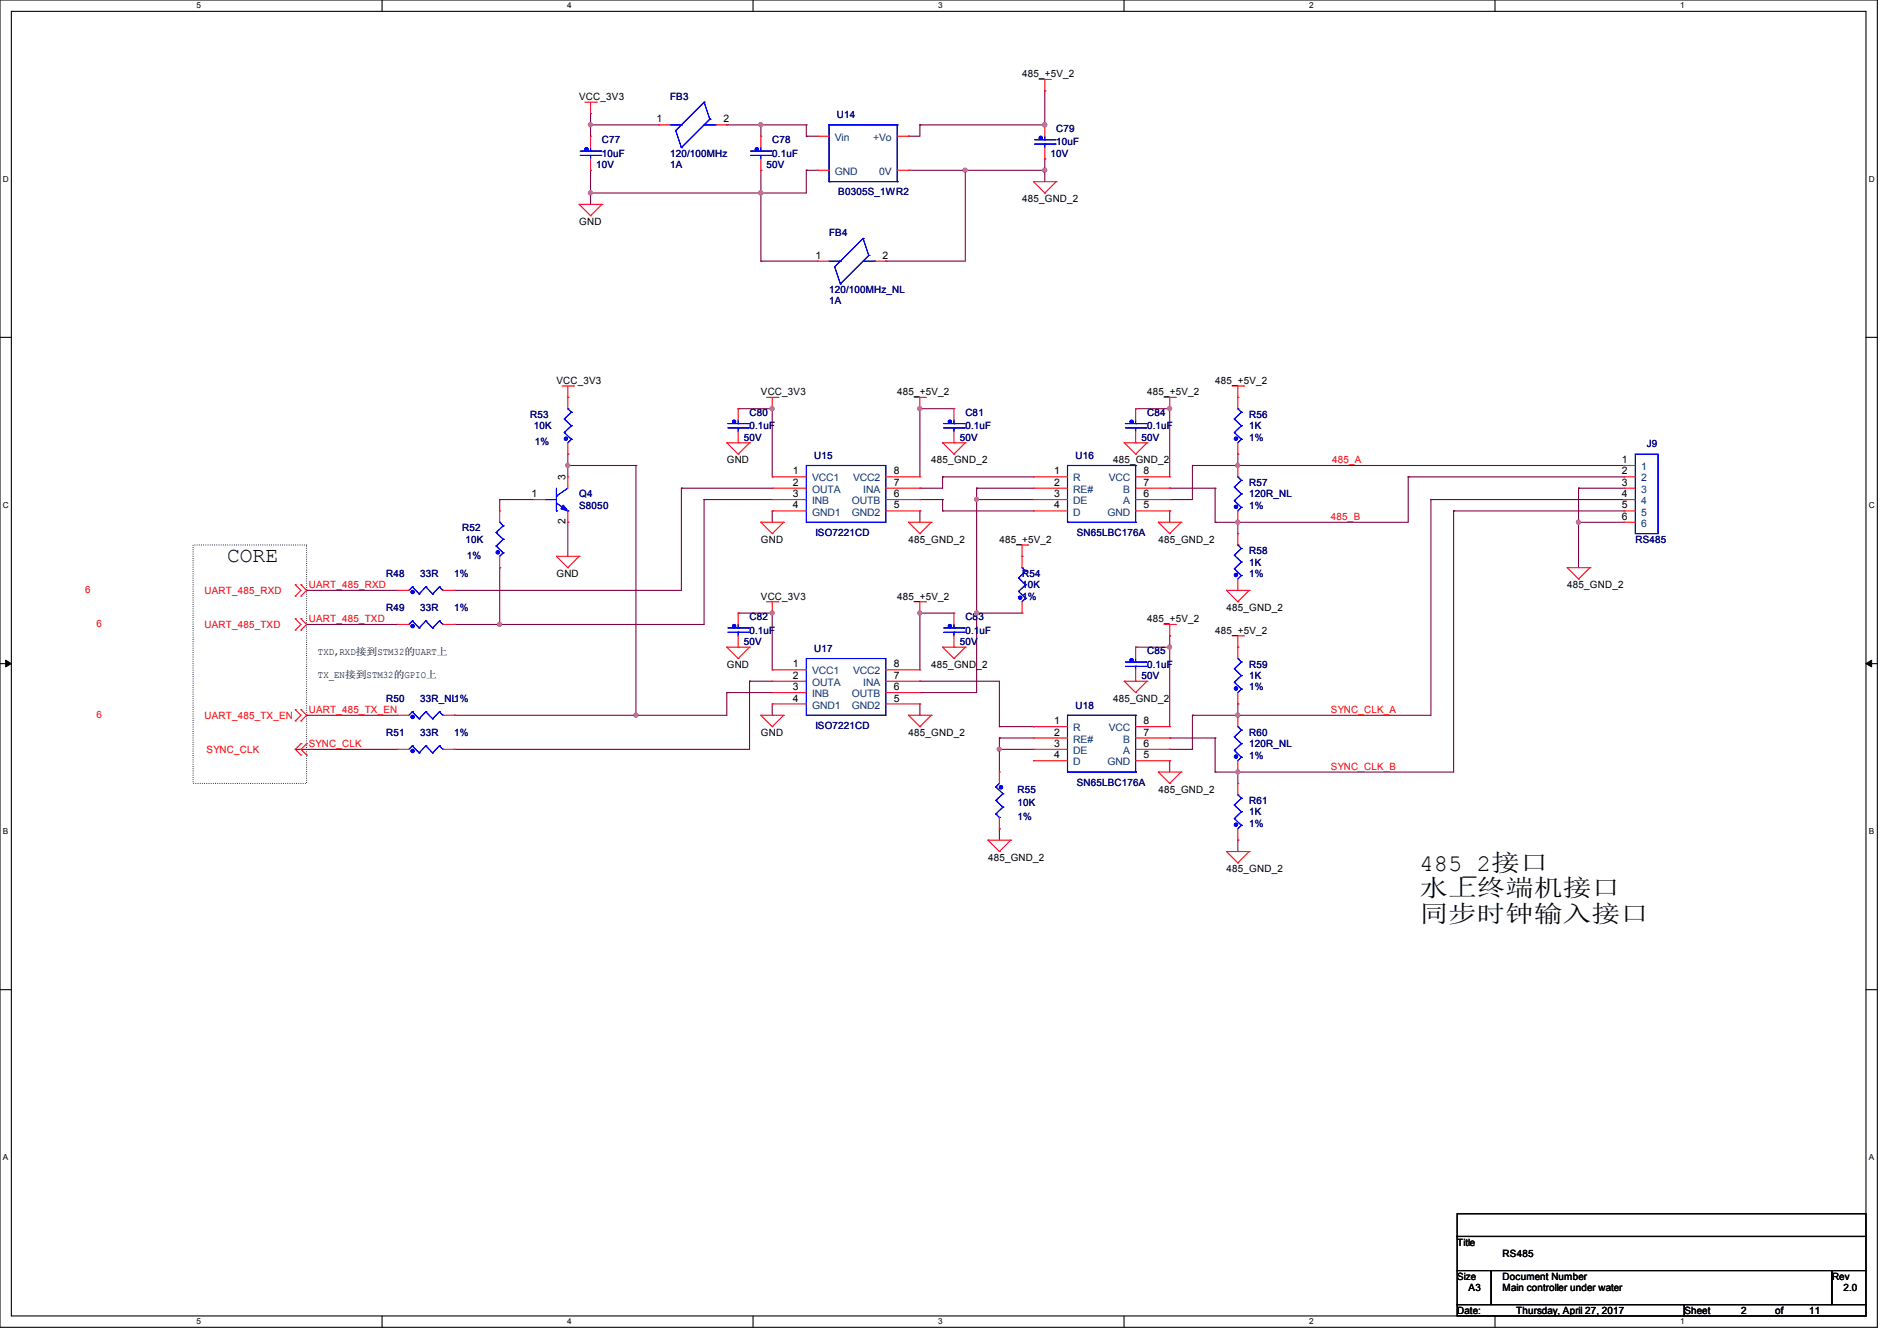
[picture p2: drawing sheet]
<svg xmlns="http://www.w3.org/2000/svg" width="297mm" height="210mm" viewBox="0 0 297 210" stroke-linecap="round" stroke-linejoin="round" font-family="sans-serif">
<path d="M0 0h293.9v207.9h-293.9zM1.8 1.8h290.3v204.3h-290.3z" fill="none" stroke="#000" stroke-width=".17"/>
<g fill="#fff">
<path d="M30.8 .2h.7v1.4h-.7z"/>
<path d="M30.8 206.2h.7v1.4h-.7z"/>
</g>
<path d="M59.8 0v1.8M59.8 206.1v1.8" fill="none" stroke="#000" stroke-width=".17"/>
<g fill="#fff">
<path d="M88.8 .2h.7v1.4h-.7z"/>
<path d="M88.8 206.2h.7v1.4h-.7z"/>
</g>
<path d="M117.9 0v1.8M117.9 206.1v1.8" fill="none" stroke="#000" stroke-width=".17"/>
<g fill="#fff">
<path d="M146.9 .2h.7v1.4h-.7z"/>
<path d="M146.9 206.2h.7v1.4h-.7z"/>
</g>
<path d="M176 0v1.8M176 206.1v1.8" fill="none" stroke="#000" stroke-width=".17"/>
<g fill="#fff">
<path d="M205 .2h.7v1.4h-.7z"/>
<path d="M205 206.2h.7v1.4h-.7z"/>
</g>
<path d="M234.1 0v1.8M234.1 206.1v1.8" fill="none" stroke="#000" stroke-width=".17"/>
<g fill="#fff">
<path d="M263.1 .2h.6v1.4h-.6z"/>
<path d="M263.1 206.2h.6v1.4h-.6z"/>
<path d="M.5 27.3h.9v1.4h-.9z"/>
<path d="M292.6 27.3h.9v1.4h-.9z"/>
<path d="M.5 78.4h.9v1.4h-.9z"/>
<path d="M292.6 78.4h.9v1.4h-.9z"/>
</g>
<path d="M0 52.8h1.8M292.1 52.8h1.8" fill="none" stroke="#000" stroke-width=".17"/>
<g fill="#fff">
<path d="M.5 129.5h.8v1.4h-.8z"/>
<path d="M292.6 129.5h.8v1.4h-.8z"/>
</g>
<path d="M0 103.9h1.8M292.1 103.9h1.8" fill="none" stroke="#000" stroke-width=".17"/>
<path d="M.9 103.4l.9 .5-.9 .5zM292.1 103.9l.9-.5v1z" fill="#000" stroke="#000" stroke-width=".16"/>
<g fill="#fff">
<path d="M.5 180.5h.8v1.4h-.8z"/>
<path d="M292.6 180.5h.8v1.4h-.8z"/>
</g>
<path d="M0 155h1.8M292.1 155h1.8M228.1 190.1h64v3.5h-64zM228.1 193.6h64v5.4h-64zM228.1 199h5.4v5.3h-5.4zM233.5 199h53.3v5.3h-53.3zM286.8 199h5.3v5.3h-5.3zM228.1 204.3h35.6v1.8h-35.6zM263.7 204.3h28.4v1.8h-28.4z" fill="none" stroke="#000" stroke-width=".17"/>
<path d="M30.2 85.3h17.8v37.4h-17.8z" fill="none" stroke="#000" stroke-width=".17" stroke-dasharray="0 .3"/>
<g fill="none" stroke="#800040" stroke-width=".17">
<path d="M92.5 17.8h.1M92.5 19.6h.1M92.5 19.6h10.6M92.5 17.8v3.5M113.8 19.6h.1M113.8 19.6h12.4M119.1 19.6h.1M119.1 19.6v1.7M126.2 19.6h.1M126.2 19.6v1.7M144 19.6h.1M144 19.6v1.7h-1.8"/>
<path d="M163.6 14.2h.1M163.6 14.2v5.4h-19.6M92.5 26.7h.1M92.5 30.2h.1M92.5 26.7v5.3M119.1 26.7h.1M119.1 30.2h.1M119.1 26.7v14.2M126.2 21.3h.1M126.2 26.7h.1M126.2 26.7v3.5h-33.7M126.2 21.3h1.8"/>
<path d="M126.2 26.7h1.8M142.2 21.3h.1M142.2 26.7h.1M142.2 26.7h21.4M151.1 26.7h.1M151.1 26.7v14.2h-12.4M163.6 24.9h.1M163.6 26.7h.1M163.6 24.9v3.5M119.1 40.9h.1M119.1 40.9h8.9M138.7 40.9h.1"/>
<path d="M78.2 78.2h.1M78.2 78.2h5.4M78.2 78.2v1.8M88.9 72.9h.1M88.9 71.1h.1M88.9 72.9h10.7M88.9 71.1v3.6M99.6 72.9h.1M99.6 72.9v39.1M106.7 76.5h.1M106.7 76.5h14.2M106.7 76.5v16h-35.6"/>
<path d="M110.2 78.2h.1M110.2 78.2h10.7M110.2 78.2v19.6h-39.1M115.6 64h.1M115.6 64h5.3M120.9 64h.1M120.9 64v10.7M144 64h.1M144 76.5h.1M144 78.2h.1M144 64v10.7M144 64h5.4"/>
<path d="M144 78.2h3.6M147.6 74.7h.1M147.6 78.2h.1M147.6 74.7v1.8h-3.6M147.6 74.7h14.2M147.6 78.2v1.8M152.9 76.5h.1M152.9 78.2h.1M152.9 78.2h8.9M152.9 76.5h8.9M152.9 76.5v32h-8.9M177.8 64h.1"/>
<path d="M177.8 64h5.3M183.1 78.2h.1M183.1 76.5h.1M183.1 64h.1M183.1 64v10.7M183.1 76.5h7.1M186.7 72.9h.1M186.7 72.9v5.3h-3.6M186.7 72.9h67.6M190.2 76.5h.1M190.2 76.5v5.3M193.8 72.9h.1"/>
<path d="M193.8 71.1h.1M193.8 71.1v1.8M220.5 74.7h.1M220.5 74.7v7.1h-30.3M220.5 74.7h33.8M224 78.2h.1M224 78.2v33.8h-37.3M224 78.2h30.3M247.1 76.5h.1M247.1 76.5v12.4M247.1 76.5h7.2M48 97.8h.1"/>
<path d="M48 92.5h.1M48 97.8h14.2M48 92.5h14.2M71.1 92.5h.1M71.1 97.8h.1M78.2 97.8h.1M78.2 88.9h.1M78.2 88.9v8.9M88.9 81.8h.1M88.9 81.8v5.3M115.6 96h.1M115.6 96h5.3"/>
<path d="M120.9 80h.1M120.9 96h.1M120.9 80v1.8M120.9 96v8.9M144 96h.1M144 80h.1M144 80v1.8M144 96v8.9M144 96h5.4M147.6 80h.1M147.6 80h14.2M152.9 96h.1"/>
<path d="M152.9 96h7.1M183.1 80h.1M183.1 99.6h.1M183.1 80v1.8M183.1 99.6v14.2M190.2 81.8h.1M193.8 81.8h.1M193.8 81.8v1.8M227.6 80h.1M227.6 80v40.9h-37.4M227.6 80h26.7M247.1 81.8h.1"/>
<path d="M247.1 81.8h7.2M46.2 117.3h.1M46.2 117.3h16M48 112h.1M48 112h14.2M71.1 117.3h.1M71.1 112h.1M99.6 112h.1M113.8 108.5h.1M113.8 108.5v3.5h-42.7M113.8 108.5h7.1M117.3 106.7h.1"/>
<path d="M117.3 106.7v10.6h-46.2M117.3 106.7h3.6M120.9 112h.1M120.9 110.2v1.8M144 106.7h.1M144 108.5h.1M144 112h.1M144 110.2v1.8M144 106.7h12.5v7.1M156.5 115.6h.1M156.5 117.3h.1M156.5 113.8h.1"/>
<path d="M156.5 117.3h5.3M156.5 115.6h5.3M156.5 115.6v5.3M156.5 113.8h5.3M161.8 113.8h.1M177.8 101.3h.1M177.8 101.3h5.3M183.1 101.3h.1M183.1 117.3h.1M183.1 115.6h.1M183.1 119.1h.1M183.1 119.1v1.8"/>
<path d="M183.1 115.6h7.1M186.7 112h.1M186.7 112v5.3h-3.6M190.2 115.6h.1M190.2 115.6v5.3M193.8 112h.1M193.8 110.2h.1M193.8 110.2v1.8M156.5 129.8h.1M156.5 129.8v1.8M190.2 120.9h.1M193.8 120.9h.1"/>
<path d="M193.8 131.6h.1M193.8 120.9v1.8M193.8 131.6v1.7"/>
</g>
<g fill="#f0f" stroke="#f0f" stroke-width=".17">
<circle cx="144" cy="64" r=".32"/>
<circle cx="144" cy="96" r=".32"/>
<circle cx="183.1" cy="101.3" r=".32"/>
<circle cx="247.1" cy="81.8" r=".32"/>
<circle cx="163.6" cy="26.6" r=".32"/>
<circle cx="151.1" cy="26.6" r=".32"/>
<circle cx="119.1" cy="19.5" r=".32"/>
<circle cx="92.4" cy="19.5" r=".32"/>
<circle cx="119.1" cy="30.2" r=".32"/>
<circle cx="92.4" cy="30.2" r=".32"/>
<circle cx="163.6" cy="19.5" r=".32"/>
<circle cx="193.8" cy="72.9" r=".32"/>
<circle cx="193.8" cy="81.8" r=".32"/>
<circle cx="193.8" cy="112" r=".32"/>
<circle cx="193.8" cy="120.9" r=".32"/>
<circle cx="99.5" cy="112" r=".32"/>
<circle cx="78.2" cy="97.8" r=".32"/>
<circle cx="120.9" cy="64" r=".32"/>
<circle cx="120.9" cy="96" r=".32"/>
<circle cx="156.4" cy="117.3" r=".32"/>
<circle cx="183.1" cy="64" r=".32"/>
<circle cx="88.9" cy="72.9" r=".32"/>
<circle cx="152.9" cy="96" r=".32"/>
<circle cx="152.9" cy="78.2" r=".32"/>
</g>
<g fill="none" stroke="#f00" stroke-width=".17">
<path d="M91.6 16h1.7M92.5 17.8h.1M92.5 16v1.8M93.3 16h.1M103.1 19.6h.1M103.1 19.6h1.8M112 19.6h1.8M113.8 19.6h.1M162.7 12.4h1.8M163.6 14.2h.1M163.6 19.6h.1M163.6 12.4v1.8"/>
<path d="M163.6 19.6v1.7M164.5 12.4h.1M90.7 32h.1M90.7 32h3.5M90.7 32l1.8 1.8M92.5 33.8h.1M92.5 21.3h.1M92.5 26.7h.1M92.5 21.3v1.8M92.5 24.9v1.8M94.2 32h.1M94.2 32l-1.7 1.8"/>
<path d="M119.1 21.3h.1M119.1 26.7h.1M119.1 21.3v1.8M119.1 24.9v1.8M128 26.7h.1M128 21.3h.1M128 26.7h1.8M128 21.3h1.8M140.5 26.7h1.7M140.5 21.3h1.7M142.2 26.7h.1M142.2 21.3h.1"/>
<path d="M161.8 28.4h.1M161.8 28.4h3.6M161.8 28.4l1.8 1.8M163.6 30.2h.1M163.6 24.9h.1M163.6 23.1v1.8M165.4 28.4h.1M165.4 28.4l-1.8 1.8M128 40.9h.1M128 40.9h1.8M136.9 40.9h1.8M138.7 40.9h.1"/>
<path d="M83.6 78.2h.1M83.6 78.2h1.7M88 60.5h1.8M88.9 62.2h.1M88.9 71.1h.1M88.9 74.7h.1M88.9 60.5v3.5M88.9 69.3v1.8M88.9 74.7v1.8M89.8 60.5h.1M113.8 69.3h.1M113.8 69.3h3.5"/>
<path d="M113.8 69.3l1.8 1.8M115.6 71.1h.1M115.6 64h.1M115.6 69.3h.1M115.6 64v1.8M115.6 67.6v1.7M117.3 69.3h.1M117.3 69.3l-1.7 1.8M120 62.2h1.8M120.9 64h.1M120.9 74.7h.1M120.9 76.5h.1"/>
<path d="M120.9 78.2h.1M120.9 62.2v1.8M120.9 74.7h5.3M120.9 76.5h5.3M120.9 78.2h5.3M121.8 62.2h.1M138.7 74.7h5.3M138.7 76.5h5.3M138.7 78.2h5.3M143.1 62.2h1.8M144 64h.1M144 78.2h.1"/>
<path d="M144 76.5h.1M144 74.7h.1M144 62.2v1.8M144.9 62.2h.1M147.6 69.3h.1M147.6 69.3h3.5M147.6 69.3l1.8 1.8M149.4 71.1h.1M149.4 64h.1M149.4 69.3h.1M149.4 64v1.8M149.4 67.6v1.7"/>
<path d="M151.1 69.3h.1M151.1 69.3l-1.7 1.8M161.8 74.7h.1M161.8 76.5h.1M161.8 78.2h.1M161.8 74.7h5.3M161.8 76.5h5.3M161.8 78.2h5.3M176 69.3h.1M176 69.3h3.6M176 69.3l1.8 1.8M177.8 71.1h.1"/>
<path d="M177.8 64h.1M177.8 69.3h.1M177.8 64v1.8M177.8 67.6v1.7M177.8 74.7h5.3M177.8 76.5h5.3M177.8 78.2h5.3M179.6 69.3h.1M179.6 69.3l-1.8 1.8M182.2 62.2h1.8M183.1 64h.1M183.1 78.2h.1"/>
<path d="M183.1 76.5h.1M183.1 74.7h.1M183.1 62.2v1.8M184 62.2h.1M192.9 60.5h1.8M193.8 62.2h.1M193.8 71.1h.1M193.8 72.9h.1M193.8 60.5v3.5M193.8 69.3v1.8M193.8 72.9v1.8M194.7 60.5h.1"/>
<path d="M254.3 72.9h.1M254.3 74.7h.1M254.3 76.5h.1M254.3 78.2h.1M254.3 72.9h1.7M254.3 74.7h1.7M254.3 76.5h1.7M254.3 78.2h1.7M46.2 98.7h.1M46.2 96.9h.1M46.2 93.3h.1M46.2 91.6h.1"/>
<path d="M46.2 96.9l.9 .9-.9 .9M46.2 91.6l.9 .9-.9 .8M47.1 96.9h.1M47.1 98.7h.1M47.1 91.6h.1M47.1 93.3h.1M47.1 96.9l.9 .9-.9 .9M47.1 91.6l.9 .9-.9 .8M62.2 92.5h.1M62.2 97.8h.1M62.2 97.8h1.8M62.2 92.5h1.8"/>
<path d="M69.3 97.8h1.8M69.3 92.5h1.8M71.1 92.5h.1M71.1 97.8h.1M78.2 88.9h.1M78.2 80h.1M78.2 80v1.8M78.2 87.1v1.8M87.1 87.1h.1M87.1 87.1h3.6M87.1 87.1l1.8 1.8M88.9 88.9h.1"/>
<path d="M88.9 81.8h.1M88.9 80v1.8M90.7 87.1h.1M90.7 87.1l-1.8 1.8M115.6 96h.1M115.6 96v1.8M115.6 99.6v1.7M119.1 81.8h.1M119.1 81.8h3.6M119.1 81.8l1.8 1.8M120 94.2h1.8M120.9 83.6h.1"/>
<path d="M120.9 96h.1M120.9 80h.1M120.9 94.2v1.8M120.9 80h5.3M121.8 94.2h.1M122.7 81.8h.1M122.7 81.8l-1.8 1.8M138.7 80h5.3M142.2 81.8h.1M142.2 81.8h3.6M142.2 81.8l1.8 1.8M143.1 94.2h1.8"/>
<path d="M144 96h.1M144 83.6h.1M144 80h.1M144 94.2v1.8M144.9 94.2h.1M145.8 81.8h.1M145.8 81.8l-1.8 1.8M149.4 96h.1M149.4 96v1.8M149.4 99.6v1.7M159.1 85.3h1.8M160 87.1h.1"/>
<path d="M160 96h.1M160 85.3v3.6M160 94.2v1.8M160.9 85.3h.1M161.8 80h.1M161.8 80h5.3M177.8 80h5.3M181.4 81.8h.1M181.4 81.8h3.5M181.4 81.8l1.7 1.8M182.2 97.8h1.8M183.1 99.6h.1"/>
<path d="M183.1 83.6h.1M183.1 80h.1M183.1 97.8v1.8M184 97.8h.1M184.9 81.8h.1M184.9 81.8l-1.8 1.8M192 92.5h.1M192 92.5l1.8 1.7M192 92.5h3.6M192.9 99.6h1.8M193.8 94.2h.1M193.8 81.8h.1"/>
<path d="M193.8 92.5h.1M193.8 83.6h.1M193.8 80v1.8M193.8 83.6v1.7M193.8 90.7v1.8M193.8 99.6v3.5M194.7 99.6h.1M195.6 92.5h.1M195.6 92.5l-1.8 1.7M245.4 88.9h.1M245.4 88.9h3.5M245.4 88.9l1.7 1.8"/>
<path d="M247.1 90.7h.1M248.9 88.9h.1M248.9 88.9l-1.8 1.8M254.3 80h.1M254.3 81.8h.1M254.3 81.8h1.7M254.3 80h1.7M46.2 112.9h.1M46.2 111.1h.1M46.2 111.1l.9 .9-.9 .9M47.1 111.1h.1M47.1 112.9h.1"/>
<path d="M47.1 116.5h.1M47.1 118.2h.1M47.1 111.1l.9 .9-.9 .9M47.1 116.5l-.9 .8 .9 .9M48 118.2h.1M48 116.5h.1M48 116.5l-.9 .8 .9 .9M62.2 112h.1M62.2 117.3h.1M62.2 112h1.8M62.2 117.3h1.8M69.3 112h1.8"/>
<path d="M69.3 117.3h1.8M71.1 112h.1M71.1 117.3h.1M113.8 101.3h.1M113.8 101.3h3.5M113.8 101.3l1.8 1.8M115.6 103.1h.1M115.6 101.3h.1M117.3 101.3h.1M117.3 101.3l-1.7 1.8M119.1 112h.1M119.1 112h3.6"/>
<path d="M119.1 112l1.8 1.8M120.9 113.8h.1M120.9 104.9h.1M120.9 106.7h.1M120.9 108.5h.1M120.9 110.2h.1M120.9 106.7h5.3M120.9 104.9h5.3M120.9 108.5h5.3M120.9 110.2h5.3M122.7 112h.1M122.7 112l-1.8 1.8"/>
<path d="M138.7 106.7h5.3M138.7 104.9h5.3M138.7 108.5h5.3M138.7 110.2h5.3M142.2 112h.1M142.2 112h3.6M142.2 112l1.8 1.8M144 113.8h.1M144 110.2h.1M144 108.5h.1M144 106.7h.1M144 104.9h.1"/>
<path d="M145.8 112h.1M145.8 112l-1.8 1.8M147.6 101.3h.1M147.6 101.3h3.5M147.6 101.3l1.8 1.8M149.4 103.1h.1M149.4 101.3h.1M151.1 101.3h.1M151.1 101.3l-1.7 1.8M161.8 113.8h.1M161.8 115.6h.1M161.8 117.3h.1"/>
<path d="M161.8 119.1h.1M161.8 113.8h5.3M161.8 115.6h5.3M161.8 117.3h5.3M161.8 119.1h5.3M176 106.7h.1M176 106.7h3.6M176 106.7l1.8 1.8M177.8 108.5h.1M177.8 101.3h.1M177.8 106.7h.1M177.8 101.3v1.8"/>
<path d="M177.8 104.9v1.8M177.8 113.8h5.3M177.8 115.6h5.3M177.8 117.3h5.3M177.8 119.1h5.3M179.6 106.7h.1M179.6 106.7l-1.8 1.8M183.1 119.1h.1M183.1 117.3h.1M183.1 115.6h.1M183.1 113.8h.1M193.8 101.3h.1"/>
<path d="M193.8 110.2h.1M193.8 112h.1M193.8 108.5v1.7M193.8 112v1.8M193.8 119.1v1.8M154.7 131.6h.1M154.7 131.6h3.5M154.7 131.6l1.8 1.7M156.5 133.3h.1M156.5 120.9h.1M156.5 129.8h.1M156.5 120.9v1.8"/>
<path d="M156.5 128v1.8M158.2 131.6h.1M158.2 131.6l-1.7 1.7M181.4 120.9h.1M181.4 120.9h3.5M181.4 120.9l1.7 1.8M183.1 122.7h.1M184.9 120.9h.1M184.9 120.9l-1.8 1.8M192 133.3h.1M192 133.3h3.6M192 133.3l1.8 1.8"/>
<path d="M193.8 135.1h.1M193.8 120.9h.1M193.8 131.6h.1M193.8 122.7h.1M193.8 122.7v1.8M193.8 129.8v1.8M195.6 133.3h.1M195.6 133.3l-1.8 1.8"/>
</g>
<g fill="none" stroke="#00f" stroke-width=".17">
<path d="M104.9 19.6h1.8M106.7 19.6h.1M110.2 16h.1M110.2 16l-4.4 4.4 .9 2.7M110.2 16l.9 2.7M110.2 19.6h1.8M111.1 18.7h.1M111.1 18.7l-4.4 4.4M112 19.6h.1M129.8 19.6h.1M129.8 19.6h10.7M129.8 19.6v8.8"/>
<path d="M140.5 19.6h.1M140.5 19.6v8.8M90.8 24.3h3.3M90.8 23.7h3.3M92.5 24.3h.1M92.5 23.7h.1M92.5 23.1v.6M92.5 24.3v.6M94.1 24.3h.1M94.1 23.7h.1M106.7 23.1h.1M117.5 24.3h3.2"/>
<path d="M117.5 23.7h3.2M119.1 24.3h.1M119.1 23.7h.1M119.1 23.1v.6M119.1 24.3v.6M120.7 24.3h.1M120.7 23.7h.1M129.8 28.4h.1M129.8 28.4h10.7M135.1 37.3h.1M135.1 37.3l-4.4 4.5 .9 2.6M135.1 37.3l.9 2.7"/>
<path d="M140.5 28.4h.1M162 22.6h3.2M162 21.9h3.2M163.6 22.6h.1M163.6 21.9h.1M163.6 21.3v.6M163.6 22.6v.5M165.2 22.6h.1M165.2 21.9h.1M129.8 40.9h1.8M131.6 44.4h.1M131.6 40.9h.1"/>
<path d="M135.1 40.9h1.8M136 40h.1M136 40l-4.4 4.4M136.9 40.9h.1M85.3 78.2h.1M85.3 78.2h1.8M87.1 77.7h.1M87.1 78.8l1.8 1.2M87.1 76.5v3.5M88.3 67.7h.1M88.3 65.6h.1M88.3 67.7l1.2 1.1"/>
<path d="M88.3 65.6l1.2 1.1M88.9 64h.1M88.9 64l.6 .6M88.9 76.5l-1.8 1.2M89.5 68.8h.1M89.5 66.7h.1M89.5 64.6h.1M89.5 68.8l-.6 .5M89.5 66.7l-1.2 1M89.5 64.6l-1.2 1M114 67h3.2M114 66.3h3.2"/>
<path d="M115.6 67h.1M115.6 66.3h.1M115.6 65.8v.5M115.6 67v.6M117.2 67h.1M117.2 66.3h.1M126.2 72.9h12.5v8.9h-12.5zM147.7 67h3.3M147.7 66.3h3.3M149.4 67h.1M149.4 66.3h.1M149.4 65.8v.5"/>
<path d="M149.4 67v.6M151 67h.1M151 66.3h.1M167.1 72.9h.1M167.1 72.9v8.9M167.1 72.9h10.7M176.2 67h3.2M176.2 66.3h3.2M177.8 67h.1M177.8 66.3h.1M177.8 72.9h.1M177.8 65.8v.5"/>
<path d="M177.8 67v.6M177.8 72.9v8.9M179.4 67h.1M179.4 66.3h.1M193.3 67.7h.1M193.3 65.6h.1M193.3 78.4h.1M193.3 76.3h.1M193.3 67.7l1.1 1.1M193.3 65.6l1.1 1.1M193.3 78.4l1.1 1.1M193.3 76.3l1.1 1"/>
<path d="M193.8 64h.1M193.8 74.7h.1M193.8 64l.6 .6M193.8 74.7l.6 .5M194.4 68.8h.1M194.4 66.7h.1M194.4 64.6h.1M194.4 79.5h.1M194.4 77.3h.1M194.4 75.2h.1M194.4 68.8l-.6 .5M194.4 66.7l-1.1 1"/>
<path d="M194.4 64.6l-1.1 1M194.4 79.5l-.6 .5M194.4 77.3l-1.1 1.1M194.4 75.2l-1.1 1.1M256 71.1h3.6v12.5h-3.6zM64.6 91.9h.1M64.6 97.2h.1M64.6 91.9l-.6 .6M64.6 91.9l1 1.1M64.6 97.2l-.6 .6M64.6 97.2l1 1.1M65.6 93h.1"/>
<path d="M65.6 98.3h.1M66.7 91.9h.1M66.7 97.2h.1M66.7 91.9l-1.1 1.1M66.7 91.9l1 1.1M66.7 97.2l-1.1 1.1M66.7 97.2l1 1.1M67.7 93h.1M67.7 98.3h.1M68.8 91.9h.1M68.8 97.2h.1M68.8 91.9l-1.1 1.1"/>
<path d="M68.8 91.9l.5 .6M68.8 97.2l-1.1 1.1M68.8 97.2l.5 .6M69.3 92.5h.1M69.3 97.8h.1M77.7 85.5h.1M77.7 83.4h.1M77.7 85.5l1.1 1.1M77.7 83.4l1.1 1.1M78.2 81.8h.1M78.2 81.8l.6 .5M78.8 86.6h.1"/>
<path d="M78.8 84.5h.1M78.8 82.3h.1M78.8 86.6l-.6 .5M78.8 84.5l-1.1 1M78.8 82.3l-1.1 1.1M87.1 80h.1M88.9 80h.1M114 99h3.2M114 98.3h3.2M115.6 99h.1M115.6 98.3h.1M115.6 97.8v.5"/>
<path d="M115.6 99v.6M117.2 99h.1M117.2 98.3h.1M147.7 99h3.3M147.7 98.3h3.3M149.4 99h.1M149.4 98.3h.1M149.4 97.8v.5M149.4 99v.6M151 99h.1M151 98.3h.1M159.5 92.6h.1"/>
<path d="M159.5 90.5h.1M159.5 92.6l1.1 1.1M159.5 90.5l1.1 1.1M160 88.9h.1M160 88.9l.6 .6M160.6 93.7h.1M160.6 91.6h.1M160.6 89.5h.1M160.6 93.7l-.6 .5M160.6 91.6l-1.1 1M160.6 89.5l-1.1 1M167.1 81.8h.1"/>
<path d="M167.1 81.8h10.7M177.8 81.8h.1M193.3 89.1h.1M193.3 87h.1M193.3 89.1l1.1 1M193.3 87l1.1 1M193.8 85.3h.1M193.8 85.3l.6 .6M194.4 90.1h.1M194.4 88h.1M194.4 85.9h.1M194.4 90.1l-.6 .6"/>
<path d="M194.4 88l-1.1 1.1M194.4 85.9l-1.1 1.1M64.6 111.5h.1M64.6 116.8h.1M64.6 111.5l-.6 .5M64.6 111.5l1 1.1M64.6 116.8l-.6 .5M64.6 116.8l1 1.1M65.6 112.6h.1M65.6 117.9h.1M66.7 111.5h.1M66.7 116.8h.1"/>
<path d="M66.7 111.5l-1.1 1.1M66.7 111.5l1 1.1M66.7 116.8l-1.1 1.1M66.7 116.8l1 1.1M67.7 112.6h.1M67.7 117.9h.1M68.8 111.5h.1M68.8 116.8h.1M68.8 111.5l-1.1 1.1M68.8 111.5l.5 .5M68.8 116.8l-1.1 1.1M68.8 116.8l.5 .5"/>
<path d="M69.3 112h.1M69.3 117.3h.1M126.2 103.1h12.5v8.9h-12.5zM167.1 112h.1M167.1 112v8.9M167.1 112h10.7M176.2 104.4h3.2M176.2 103.7h3.2M177.8 112h.1M177.8 104.4h.1M177.8 103.7h.1M177.8 103.1v.6"/>
<path d="M177.8 104.4v.5M177.8 112v8.9M179.4 104.4h.1M179.4 103.7h.1M193.3 106.8h.1M193.3 104.7h.1M193.3 117.5h.1M193.3 115.4h.1M193.3 106.8l1.1 1.1M193.3 104.7l1.1 1.1M193.3 117.5l1.1 1.1M193.3 115.4l1.1 1.1"/>
<path d="M193.8 103.1h.1M193.8 113.8h.1M193.8 103.1l.6 .6M193.8 113.8l.6 .5M194.4 107.9h.1M194.4 105.8h.1M194.4 103.7h.1M194.4 118.6h.1M194.4 116.5h.1M194.4 114.3h.1M194.4 107.9l-.6 .6M194.4 105.8l-1.1 1"/>
<path d="M194.4 103.7l-1.1 1M194.4 118.6l-.6 .5M194.4 116.5l-1.1 1M194.4 114.3l-1.1 1.1M155.9 123.2h.1M155.9 125.3h.1M155.9 127.5h.1M155.9 123.2l1.1 1.1M155.9 125.3l1.1 1.1M155.9 127.5l.6 .5M156.5 128h.1M156.5 122.7l-.6 .5"/>
<path d="M157 124.3h.1M157 126.4h.1M157 124.3l-1.1 1M157 126.4l-1.1 1.1M167.1 120.9h.1M167.1 120.9h10.7M177.8 120.9h.1M193.3 128.2h.1M193.3 126.1h.1M193.3 128.2l1.1 1M193.3 126.1l1.1 1M193.8 124.5h.1"/>
<path d="M193.8 124.5l.6 .5M194.4 129.2h.1M194.4 127.1h.1M194.4 125h.1M194.4 129.2l-.6 .6M194.4 127.1l-1.1 1.1M194.4 125l-1.1 1.1"/>
</g>
<g fill="#00f" stroke="#00f" stroke-width=".17">
<path d="M88.2 79.1l.7 .9-1.1-.3z"/>
<circle cx="77.9" cy="86.5" r=".25"/>
<circle cx="177.2" cy="66" r=".25"/>
<circle cx="114.9" cy="66" r=".25"/>
<circle cx="162.9" cy="21.6" r=".25"/>
<circle cx="193.5" cy="107.8" r=".25"/>
<circle cx="88.6" cy="68.7" r=".25"/>
<circle cx="64.6" cy="92.7" r=".25"/>
<circle cx="148.7" cy="66" r=".25"/>
<circle cx="64.6" cy="98" r=".25"/>
<circle cx="64.6" cy="112.3" r=".25"/>
<circle cx="193.5" cy="118.5" r=".25"/>
<circle cx="118.5" cy="23.4" r=".25"/>
<circle cx="114.9" cy="98" r=".25"/>
<circle cx="193.5" cy="68.7" r=".25"/>
<circle cx="193.5" cy="129.2" r=".25"/>
<circle cx="148.7" cy="98" r=".25"/>
<circle cx="91.8" cy="23.4" r=".25"/>
<circle cx="64.6" cy="117.6" r=".25"/>
<circle cx="159.7" cy="93.6" r=".25"/>
<circle cx="193.5" cy="79.4" r=".25"/>
<circle cx="177.2" cy="103.4" r=".25"/>
<circle cx="156.7" cy="123.3" r=".25"/>
<circle cx="193.5" cy="90" r=".25"/>
</g>
<g font-size="3.7">
<text x="222.2" y="136.4">485_2接口</text>
<text x="222.2" y="140.4">水上终端机接口</text>
<text x="222.2" y="144.4">同步时钟输入接口</text>
</g>
<text font-size="3.3" x="35.6" y="88">CORE</text>
<g font-size="1.6">
<text x="90.7" y="15.7">VCC_3V3</text>
<text x="160" y="12.1">485_+5V_2</text>
<text x="102.8" y="19.2">1</text>
<text x="113.3" y="19.2">2</text>
<text x="90.7" y="35.2">GND</text>
<text x="160" y="31.7">485_GND_2</text>
<text x="127.7" y="40.5">1</text>
<text x="138.1" y="40.5">2</text>
<text x="87.1" y="60.1">VCC_3V3</text>
<text x="119.1" y="61.9">VCC_3V3</text>
<text x="140.5" y="61.9">485_+5V_2</text>
<text x="179.6" y="61.9">485_+5V_2</text>
<text x="190.3" y="60.1">485_+5V_2</text>
<text x="83.2" y="77.9">1</text>
<text x="88.5" y="75.2" transform="rotate(-90 88.5 75.2)">3</text>
<text x="113.8" y="72.6">GND</text>
<text x="124.1" y="74.3">1</text>
<text x="124.1" y="76.1">2</text>
<text x="124.1" y="77.9">3</text>
<text x="139.9" y="77.9">6</text>
<text x="139.9" y="76.1">7</text>
<text x="139.9" y="74.3">8</text>
<text x="145.8" y="72.6">485_GND_2</text>
<text x="165" y="74.3">1</text>
<text x="165" y="76.1">2</text>
<text x="165" y="77.9">3</text>
<text x="174.3" y="72.6">485_GND_2</text>
<text x="179" y="77.9">6</text>
<text x="179" y="76.1">7</text>
<text x="179" y="74.3">8</text>
<text x="253.9" y="72.5">1</text>
<text x="253.9" y="74.3">2</text>
<text x="253.9" y="76.1">3</text>
<text x="253.9" y="77.9">4</text>
<text x="88.5" y="82.1" transform="rotate(-90 88.5 82.1)">2</text>
<text x="124.1" y="79.6">4</text>
<text x="139.9" y="79.6">5</text>
<text x="165" y="79.6">4</text>
<text x="179" y="79.6">5</text>
<text x="253.9" y="79.6">5</text>
<text x="253.9" y="81.4">6</text>
<text x="119.1" y="85">GND</text>
<text x="142.2" y="85">485_GND_2</text>
<text x="156.5" y="85">485_+5V_2</text>
<text x="181.4" y="85">485_GND_2</text>
<text x="87.1" y="90.3">GND</text>
<text x="119.1" y="93.9">VCC_3V3</text>
<text x="140.5" y="93.9">485_+5V_2</text>
<text x="192" y="95.7">485_GND_2</text>
<text x="245.4" y="92.1">485_GND_2</text>
<text x="179.6" y="97.5">485_+5V_2</text>
<text x="190.3" y="99.2">485_+5V_2</text>
<text x="49.8" y="106.1">TX_EN接到STM32的GPIO上</text>
<text x="49.8" y="102.6">TXD,RXD接到STM32的UART上</text>
<text x="113.8" y="104.6">GND</text>
<text x="124.1" y="104.5">1</text>
<text x="124.1" y="106.3">2</text>
<text x="139.9" y="106.3">7</text>
<text x="139.9" y="104.5">8</text>
<text x="145.8" y="104.6">485_GND_2</text>
<text x="124.1" y="108.1">3</text>
<text x="124.1" y="109.9">4</text>
<text x="139.9" y="109.9">5</text>
<text x="139.9" y="108.1">6</text>
<text x="165" y="113.4">1</text>
<text x="174.3" y="109.9">485_GND_2</text>
<text x="179" y="113.4">8</text>
<text x="119.1" y="115.2">GND</text>
<text x="142.2" y="115.2">485_GND_2</text>
<text x="165" y="115.2">2</text>
<text x="165" y="117">3</text>
<text x="165" y="118.7">4</text>
<text x="179" y="118.7">5</text>
<text x="179" y="117">6</text>
<text x="179" y="115.2">7</text>
<text x="181.4" y="124.1">485_GND_2</text>
<text x="154.7" y="134.8">485_GND_2</text>
<text x="192" y="136.6">485_GND_2</text>
<text x="228.1" y="195.1">Title</text>
<text x="235.3" y="196.9">RS485</text>
<text x="228.1" y="200.4">Size</text>
<text x="229.9" y="202.2">A3</text>
<text x="235.3" y="200.4">Document Number</text>
<text x="235.3" y="202.2">Main controller under water</text>
<text x="286.8" y="200.4">Rev</text>
<text x="288.6" y="202.2">2.0</text>
<text x="228.1" y="205.7">Date:</text>
<text x="237.4" y="205.7">Thursday, April 27, 2017</text>
<text x="263.7" y="205.7">Sheet</text>
<text x="272.6" y="205.7">2</text>
<text x="277.9" y="205.7">of</text>
<text x="283.3" y="205.7">11</text>
</g>
<g font-size="1.6" fill="#000080">
<text x="104.9" y="15.7">FB3</text>
<text x="94.2" y="22.4">C77</text>
<text x="120.9" y="22.4">C78</text>
<text x="131" y="18.5">U14</text>
<text x="165.4" y="20.7">C79</text>
<text x="165.4" y="22.8">10uF</text>
<text x="93.4" y="26.3">10V</text>
<text x="94.2" y="24.6">10uF</text>
<text x="104.9" y="24.6">120/100MHz</text>
<text x="104.9" y="26.3">1A</text>
<text x="120" y="26.3">50V</text>
<text x="120.9" y="24.6">0.1uF</text>
<text x="164.5" y="24.6">10V</text>
<text x="131.2" y="30.6">B0305S_1WR2</text>
<text x="129.8" y="37">FB4</text>
<text x="129.8" y="45.9">120/100MHz_NL</text>
<text x="129.8" y="47.7">1A</text>
<text x="83" y="65.4">R53</text>
<text x="117.4" y="65.1">C80</text>
<text x="151.1" y="65.1">C81</text>
<text x="179.6" y="65.1">C84</text>
<text x="195.6" y="65.4">R56</text>
<text x="83.6" y="67.2">10K</text>
<text x="83.7" y="69.7">1%</text>
<text x="116.5" y="69">50V</text>
<text x="117.4" y="67.2">0.1uF</text>
<text x="127.5" y="71.8">U15</text>
<text x="150.2" y="69">50V</text>
<text x="151.1" y="67.2">0.1uF</text>
<text x="168.4" y="71.8">U16</text>
<text x="178.7" y="69">50V</text>
<text x="179.6" y="67.2">0.1uF</text>
<text x="195.6" y="67.2">1K</text>
<text x="195.6" y="69">1%</text>
<text x="257.8" y="70.1">J9</text>
<text x="90.7" y="77.9">Q4</text>
<text x="195.6" y="76.1">R57</text>
<text x="195.6" y="77.9">120R_NL</text>
<text x="72.4" y="83.2">R52</text>
<text x="90.7" y="79.7">S8050</text>
<text x="127.7" y="83.9">ISO7221CD</text>
<text x="168.6" y="83.9">SN65LBC176A</text>
<text x="195.6" y="79.7">1%</text>
<text x="72.9" y="85">10K</text>
<text x="73.1" y="87.5">1%</text>
<text x="195.6" y="86.8">R58</text>
<text x="195.6" y="88.6">1K</text>
<text x="256" y="85">RS485</text>
<text x="60.5" y="90.3">R48</text>
<text x="60.5" y="95.7">R49</text>
<text x="65.8" y="90.3">33R</text>
<text x="65.8" y="95.7">33R</text>
<text x="71.1" y="90.3">1%</text>
<text x="71.1" y="95.7">1%</text>
<text x="160" y="90.3">R54</text>
<text x="160" y="92.1">10K</text>
<text x="160" y="93.9">1%</text>
<text x="195.6" y="90.3">1%</text>
<text x="116.5" y="101">50V</text>
<text x="117.4" y="97.1">C82</text>
<text x="117.4" y="99.2">0.1uF</text>
<text x="150.2" y="101">50V</text>
<text x="151.1" y="97.1">C83</text>
<text x="151.1" y="99.2">0.1uF</text>
<text x="127.5" y="102.1">U17</text>
<text x="178.7" y="106.3">50V</text>
<text x="179.6" y="102.4">C85</text>
<text x="179.6" y="104.6">0.1uF</text>
<text x="195.6" y="104.6">R59</text>
<text x="195.6" y="106.3">1K</text>
<text x="60.5" y="109.9">R50</text>
<text x="65.8" y="109.9">33R_NL1%</text>
<text x="168.4" y="111">U18</text>
<text x="195.6" y="108.1">1%</text>
<text x="60.5" y="115.2">R51</text>
<text x="65.8" y="115.2">33R</text>
<text x="71.1" y="115.2">1%</text>
<text x="127.7" y="114.2">ISO7221CD</text>
<text x="195.6" y="115.2">R60</text>
<text x="195.6" y="117">120R_NL</text>
<text x="195.6" y="118.8">1%</text>
<text x="159.3" y="124.1">R55</text>
<text x="168.6" y="123.1">SN65LBC176A</text>
<text x="195.6" y="125.9">R61</text>
<text x="159.3" y="126.2">10K</text>
<text x="159.3" y="128.4">1%</text>
<text x="195.6" y="127.7">1K</text>
<text x="195.6" y="129.5">1%</text>
</g>
<g font-size="1.6" fill="#004080">
<text x="130.7" y="22.1">Vin</text>
<text x="136.7" y="22.1">+Vo</text>
<text x="130.7" y="27.4">GND</text>
<text x="137.6" y="27.4">0V</text>
<text x="127.1" y="75.4">VCC1</text>
<text x="127.1" y="77.2">OUTA</text>
<text x="133.6" y="75.4">VCC2</text>
<text x="135.1" y="77.2">INA</text>
<text x="168" y="75.4">R</text>
<text x="168" y="77.2">RE#</text>
<text x="173.6" y="75.4">VCC</text>
<text x="175.9" y="77.2">B</text>
<text x="256.9" y="73.6">1</text>
<text x="256.9" y="75.4">2</text>
<text x="256.9" y="77.2">3</text>
<text x="127.1" y="79">INB</text>
<text x="127.1" y="80.7">GND1</text>
<text x="133.4" y="80.7">GND2</text>
<text x="133.4" y="79">OUTB</text>
<text x="168" y="79">DE</text>
<text x="168" y="80.7">D</text>
<text x="173.4" y="80.7">GND</text>
<text x="175.9" y="79">A</text>
<text x="256.9" y="79">4</text>
<text x="256.9" y="80.7">5</text>
<text x="256.9" y="82.5">6</text>
<text x="127.1" y="105.6">VCC1</text>
<text x="127.1" y="107.4">OUTA</text>
<text x="133.6" y="105.6">VCC2</text>
<text x="135.1" y="107.4">INA</text>
<text x="127.1" y="109.2">INB</text>
<text x="127.1" y="111">GND1</text>
<text x="133.4" y="111">GND2</text>
<text x="133.4" y="109.2">OUTB</text>
<text x="168" y="114.5">R</text>
<text x="168" y="116.3">RE#</text>
<text x="168" y="118.1">DE</text>
<text x="168" y="119.8">D</text>
<text x="173.4" y="119.8">GND</text>
<text x="173.6" y="114.5">VCC</text>
<text x="175.9" y="118.1">A</text>
<text x="175.9" y="116.3">B</text>
</g>
<g font-size="1.6" fill="#f00">
<text x="208.5" y="72.6">485_A</text>
<text x="208.4" y="81.4">485_B</text>
<text x="13.3" y="92.8">6</text>
<text x="32" y="93">UART_485_RXD</text>
<text x="48.3" y="92.1">UART_485_RXD</text>
<text x="15.1" y="98.2">6</text>
<text x="32" y="98.3">UART_485_TXD</text>
<text x="48.3" y="97.5">UART_485_TXD</text>
<text x="15.1" y="112.4">6</text>
<text x="32" y="112.6">UART_485_TX_EN</text>
<text x="48.3" y="111.7">UART_485_TX_EN</text>
<text x="208.4" y="111.7">SYNC_CLK_A</text>
<text x="32.3" y="117.9">SYNC_CLK</text>
<text x="48.3" y="117">SYNC_CLK</text>
<text x="208.4" y="120.6">SYNC_CLK_B</text>
</g>
<g font-size="1.3">
<text x="30.8" y="1.3">5</text>
<text x="88.8" y="1.3">4</text>
<text x="146.9" y="1.3">3</text>
<text x="205" y="1.3">2</text>
<text x="263.1" y="1.3">1</text>
<text x=".5" y="28.4">D</text>
<text x="292.6" y="28.4">D</text>
<text x=".5" y="79.5">C</text>
<text x="292.6" y="79.5">C</text>
<text x=".5" y="130.6">B</text>
<text x="292.6" y="130.6">B</text>
<text x=".5" y="181.7">A</text>
<text x="292.6" y="181.7">A</text>
<text x="30.8" y="207.4">5</text>
<text x="88.8" y="207.4">4</text>
<text x="146.9" y="207.4">3</text>
<text x="205" y="207.4">2</text>
<text x="263.1" y="207.4">1</text>
</g>
</svg>
